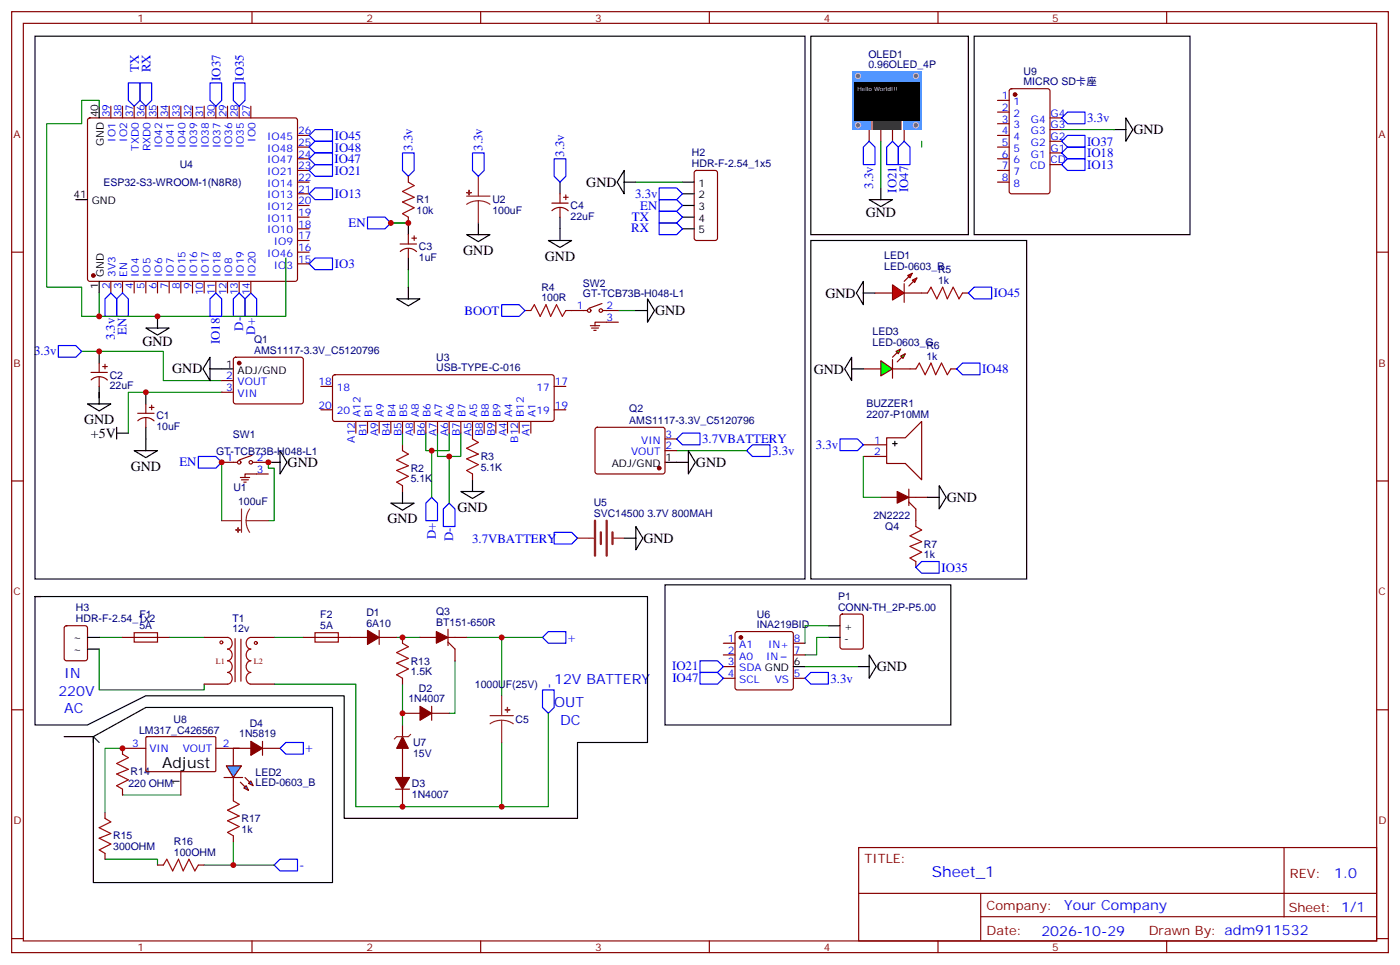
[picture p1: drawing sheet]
<svg xmlns="http://www.w3.org/2000/svg" width="423mm" height="292mm" viewBox="0 0 423 292" stroke-linecap="round" stroke-linejoin="round" font-family="sans-serif">
<g fill="none" stroke="#870000" stroke-width=".35">
<path d="M3.5 3.5h416.3v284.4h-416.3zM7.1 7.1h409.2v277.2h-409.2zM76.2 3.5v3.6M145.3 3.5v3.6M214.5 3.5v3.6M283.6 3.5v3.6M352.8 3.5v3.6M26.7 35.8l.5-.2h62.1l.5 .2 .2 .5v48l-.3 .5-.4 .2h-62.1l-.5-.2-.2-.5v-48zM33.5 32.1v3.5M37 32.1v3.5M40.6 32.1v3.5M44.1 32.1v3.5"/>
<path d="M47.6 32.1v3.5M51.2 32.1v3.5M54.7 32.1v3.5M58.2 32.1v3.5M61.7 32.1v3.5M65.3 32.1v3.5M68.8 32.1v3.5M72.3 32.1v3.5M75.8 32.1v3.5M262.8 39.2v3.5M266.3 39.2v3.5M269.9 39.2v3.5"/>
<path d="M273.4 39.2v3.5M90 58.6h3.5M90 55h3.5M90 51.5h3.5M90 48h3.5M90 44.4h3.5M90 40.9h3.5M123.5 53.3v1.7M169.3 58.6v2.8M170.4 59.6h1.4M171.1 58.9v1.4M210.1 51.7l.5-.2h5.7l.6 .4 .1 20.1-.5 .6-5.9 .1-.6-.5-.1-20z"/>
<path d="M3.5 76.2h3.6M90 76.2h3.5M90 79.7h3.5M90 72.7h3.5M90 69.1h3.5M90 65.6h3.5M90 62.1h3.5M121 73.7h4.9M121 76a3.5 3.5 0 0 1 5 0M123.5 65.6v1.8M123.5 70.9v2.8M123.5 75.1v2.9"/>
<path d="M124.5 72h1.4M125.2 71.3v1.4M166.9 61.4h4.9M166.9 63.7a3.5 3.5 0 0 1 4.9 0M169.3 62.8v2.8M416.3 76.2h3.5M33.5 85v3.5M37 85v3.5M40.6 85v3.5M44.1 85v3.5M47.6 85v3.5M51.2 85v3.5"/>
<path d="M54.7 85v3.5M58.2 85v3.5M61.7 85v3.5M65.3 85v3.5M68.8 85v3.5M72.3 85v3.5M75.8 85v3.5M158.7 93.8h1.8M171.1 93.8h6.3M178.5 98.4h2.8M178.9 99.1h2.1M179.6 99.8h.7"/>
<path d="M182 91.7l-3.8 1.4M182.4 93.8h4.6M187 97.4h-7.1v1M27.5 112.5h5M27.6 114.8a3.5 3.5 0 0 1 4.9 0M30 109.7v2.8M30 113.9v2.9M31 110.8h1.5M31.7 110.1v1.4M67 118.5h3.6M67 115h3.6M70.8 108.2l.5-.3 20 .1 .4 .7v12.9l-.7 .5-20-.1-.4-.6v-12.7z"/>
<path d="M97 116.8h3.5M100.8 113.4l.4-.2h65.7l.5 .2 .2 .5v12.7l-.3 .5-.4 .3h-65.7l-.5-.3-.2-.5v-12.7zM167.6 116.8h3.5M41.6 124.9h5M41.7 127.2a3.5 3.5 0 0 1 4.9 0M44.1 122.1v2.8M44.1 126.3v2.8M45.2 123.1h1.4M45.9 122.4v1.4M67 139.7h4.6M76.2 137.6l-3.9 1.4M76.6 139.7h4.5"/>
<path d="M97 123.8h3.5M107.6 127.4v3.5M111.1 127.4v3.5M114.7 127.4v3.5M118.2 127.4v3.5M121.7 127.4v3.5M121.7 134.4v1.8M125.2 127.4v3.5M128.8 127.4v3.5M132.3 127.4v3.5M135.8 127.4v3.5M139.3 127.4v3.5"/>
<path d="M142.9 127.4v5.2M146.4 127.4v3.5M149.9 127.4v3.5M153.5 127.4v3.5M157 127.4v3.5M160.5 127.4v3.5M167.6 123.8h3.5M180.2 129.3l.4-.2 20.1 .1 .4 .6-.1 13-.6 .4h-20.1l-.4-.7v-12.7zM201.1 132.6h3.5M201.1 136.2h3.5M3.5 145.3h3.6M72.7 144.3h2.8"/>
<path d="M73 145h2.1M73.7 145.7h.7M81.1 143.2h-7v1.1M121.7 146.8v1.7M142.9 143.2v1.8M416.3 145.3h3.5M19.6 189.3l.5-.2h5.7l.6 .4 .1 9.5-.5 .6-5.9 .1-.6-.5-.1-9.4zM37 192.6h14.2M61.7 192.6h7.1M75.8 192.6h7.1M91.7 192.6h19.4M114.7 190.5v4.2"/>
<path d="M114.7 192.6h5.2M121.7 192.6v1.8M127 192.6h5.3M135.5 192.6h5.6M135.5 194l2.1 2.1v3.6M135.5 190.1v5M3.5 214.5h3.6M61.7 206.7h7.1M75.8 206.7h7.1M121.7 205v1.7M121.7 219.1v3.5M121.7 215.5h5.3"/>
<path d="M130.5 213.4v4.3M130.5 215.5h5.3M416.3 214.5h3.5M37 238.5v1.7M44.1 226.1h-7.1v1.8M44.2 222.8l.2-.2 20.7 .1 .2 .3-.1 10-.3 .2-20.6-.1-.2-.3zM54.7 233.2v7M65.3 226.1h10.5M79.4 224v4.2M79.4 226.1h5.3M119.6 238.5h4.2M121.7 226.1v8.8"/>
<path d="M121.7 238.5v5.3M31.7 245.5v1.8M31.7 257.9v1.7M70.6 240.2v1.8M70.6 252.6v1.8M259.6 256.1h156.7v28.2h-156.7zM388.3 256.1v20.9M47.6 261.4h1.8M60 261.4h1.7M259.7 270h156.4M296.6 277h119.5M296.6 270v14.1"/>
<path d="M3.5 283.6h3.6M76.2 284.3v3.6M145.3 284.3v3.6M214.5 284.3v3.6M283.6 284.3v3.6M352.8 284.3v3.6M416.3 283.6h3.5"/>
<circle cx="178.2" cy="93.8" r=".53"/>
<circle cx="181.7" cy="93.8" r=".53"/>
<circle cx="72.3" cy="139.7" r=".53"/>
<circle cx="75.8" cy="139.7" r=".53"/>
</g>
<g fill="none" stroke="#00f" stroke-width=".35">
<path d="M38.8 25h3.5v5.3l-1.7 1.8-1.8-1.8zM42.3 25h3.6v5.3l-1.8 1.8-1.8-1.8zM121.7 46.2h3.5v5.3l-1.7 1.8-1.8-1.8zM142.9 46.2h3.5v5.3l-1.8 1.8-1.7-1.8zM167.6 48h3.5v5.3l-1.8 1.7-1.7-1.7zM199.3 56.8h5.3l1.8 1.8-1.8 1.7h-5.3zM93.5 79.7l1.7-1.7h5.3v3.5h-5.3zM111.1 65.6h5.3l1.8 1.8-1.8 1.7h-5.3zM199.3 63.9h5.3l1.8 1.7-1.8 1.8h-5.3zM199.3 67.4h5.3l1.8 1.7-1.8 1.8h-5.3zM199.3 60.3h5.3l1.8 1.8-1.8 1.8h-5.3zM33.5 88.5l1.8 1.8v5.3h-3.6v-5.3z"/>
<path d="M37 88.5l1.8 1.8v5.3h-3.5v-5.3zM70.6 90.3l1.7-1.8 1.8 1.8v5.3h-3.5zM75.8 88.5l1.8 1.8v5.3h-3.5v-5.3zM151.7 92.1h5.3l1.7 1.7-1.7 1.8h-5.3zM17.6 104.4h5.3l1.8 1.8-1.8 1.7h-5.3zM60 137.9h5.3l1.7 1.8-1.7 1.8h-5.3zM204.6 132.6l1.8-1.7h5.3v3.5h-5.3zM225.8 136.2l1.7-1.8h5.3v3.5h-5.3zM130.5 150.3l1.8 1.7v5.3h-3.5v-5.3zM135.8 152l1.8 1.8v5.3h-3.5v-5.3zM167.6 160.9h5.3l1.7 1.7-1.7 1.8h-5.3zM164 192.6l1.8-1.7h5.3v3.5h-5.3z"/>
<path d="M164 208.5h3.6v5.3l-1.8 1.7-1.8-1.7zM84.7 226.1l1.7-1.7h5.3v3.5h-5.3zM82.9 261.4l1.8-1.8h5.3v3.6h-5.3z"/>
</g>
<g fill="none" stroke="#000" stroke-width=".35">
<path d="M10.6 10.9h232.8v164.1h-232.8zM30 32.1v3.5M169.3 55v3.6M188.7 51.5v7.1l-2.1-3.6zM188.7 55h3.6M206.4 55h3.5M206.4 58.6h3.5M22.9 60.3h3.6M123.5 67.4v3.5M123.5 78v3.5M141.1 70.9h7.1l-3.6 2.1zM144.6 67.4v3.5"/>
<path d="M165.8 72.7h7.1l-3.6 2.1zM169.3 65.6v7.1M206.4 62.1h3.5M206.4 65.6h3.5M206.4 69.1h3.5M30 85v3.5M44.1 99.1h7.1l-3.6 2.1zM47.6 95.6v3.5M119.9 90.3h7.1l-3.5 2.1zM123.5 86.8v3.5M192.3 93.8h3.5M195.8 90.3l2.1 3.5-2.1 3.6z"/>
<path d="M30 106.2v3.5M30 116.8v5.3M44.1 118.5v3.6M63.5 107.9v7.1l-2.1-3.5zM63.5 111.5h7.1M26.5 122.1h7l-3.5 2.1zM35.3 130.9h3.5M35.3 129.1v3.5M40.6 136.2h7l-3.5 2.1zM44.1 129.1v7.1M81.1 139.7h3.6M84.7 136.2l2.1 3.5-2.1 3.5z"/>
<path d="M201.1 139.7h7M208.1 136.2l2.2 3.5-2.2 3.5zM118.2 152h7l-3.5 2.2zM121.7 148.5v3.5M139.3 148.5h7.1l-3.5 2.1zM142.9 145v3.5M192.3 159.1l2.1 3.5-2.1 3.6zM188.7 162.6h3.6M10.6 180.3v38.8h15.9l17.6-8.8h60v37h70.5v-22.9h21.2v-44.1h-185.2h1.7M26.5 196.1h3.5M26.5 192.6h3.5M19.4 222.6h8.8l15.9-8.8h56.4v52.9h-72.3v-44.1l1.8 1.8"/>
<path d="M28.2 222.6v1.8"/>
</g>
<g fill="none" stroke="#8c2424" stroke-width=".35">
<path d="M141.1 59.3h7.1M144.6 53.3v6M144.6 60.7l-1.8 .2-1.7 .8M144.6 60.7l1.9 .2 1.7 .8M144.6 60.7v6.7M67 157.3h6M73 153.8v7.1M74.4 157.3l.3 1.9 .8 1.7M74.4 157.3h6.7M75.5 153.8l-.8 1.7-.3 1.8M174.6 162.6h5M185.2 162.6h3.5"/>
<path d="M148.2 216.3h7M151.7 217.7l-1.9 .2-1.6 .8M151.7 217.7l1.8 .2 1.7 .8M151.7 210.3v6M151.7 217.7v6.7M124.2 221.9l-.7 .7h-3.6l-.7 .7"/>
</g>
<path d="M179.9 157.3v10.6M183.4 157.3v10.6M181.7 160.9v3.5M185.2 160.9v3.5" fill="none" stroke="#8c2424" stroke-width=".71"/>
<g fill="none" stroke="#008700" stroke-width=".35">
<path d="M30 32.1v-1.8h-5.3v7.1h-10.6v49.4h10.6v8.8h61.7v-17.6M192.3 55h14.1M278.7 42.7v1.7M118.2 67.4h5.3M30 88.5v7.1M123.5 81.5v5.3M187 93.8h5.3M24.7 106.2h24.7v8.8h17.6M67 118.5h-28.2v12.4M67 139.7v17.6M81.1 139.7v1.8h1.8v15.8h-1.8M121.7 130.9v3.5"/>
<path d="M128.8 130.9v5.3h7v-5.3M130.5 136.2v14.1M132.3 130.9v7h7v-7M135.8 137.9v14.1M204.6 136.2h21.2M30 196.1v12.4h31.7v-1.8M30 192.6h7M51.2 192.6h10.5M82.9 192.6h8.8M119.9 192.6h7.1M137.6 199.7v15.8h-1.8M141.1 192.6h22.9"/>
<path d="M151.7 192.6v17.7M82.9 206.7h24.7v37.1h58.2v-28.3M121.7 206.7v12.4M37 226.1h-5.3v19.4M151.7 224.4v19.4M31.7 259.6h15.9v1.8M37 240.2h17.7M70.6 254.4v7M61.7 261.4h21.2"/>
</g>
<g fill="#870000" stroke="#870000" stroke-width=".35">
<path d="M121.7 222.6l1.8 3.5h-3.6z"/>
<path d="M131.9 190.9l3.6 1.7-3.6 1.8z"/>
<path d="M119.6 234.9h4.2l-2.1 3.6z"/>
<path d="M127 213.4l3.5 2.1-3.5 2.2z"/>
<path d="M111.1 190.5l3.6 2.1-3.6 2.1z"/>
<path d="M75.8 224l3.6 2.1-3.6 2.1z"/>
<circle cx="199.3" cy="141.5" r=".53"/>
<circle cx="28.2" cy="83.3" r=".53"/>
<circle cx="72.3" cy="109.7" r=".53"/>
</g>
<g fill="none" stroke="#a10000" stroke-width=".35">
<path d="M123.5 55l1.7 1.1-3.5 1.8 3.5 1.7-3.5 1.4 3.5 1.8-3.5 1.8 1.8 1M160.5 93.8l1.1-1.7 1.7 3.5 1.8-3.5 1.4 3.5 1.8-3.5 1.7 3.5 1.1-1.8M121.7 136.2l1.8 1-3.6 1.8 3.6 1.8-3.6 1.4 3.6 1.7-3.6 1.8 1.8 1.1M142.9 132.6l1.7 1.1-3.5 1.8 3.5 1.7-3.5 1.4 3.5 1.8-3.5 1.8 1.8 1M40.6 191.2h7v2.8h-7zM68.8 192.6a1.81 1.81 0 0 1 1.4 1.8 1.81 1.81 0 0 1-1.4 1.7 1.81 1.81 0 0 1 1.4 1.8 1.81 1.81 0 0 1-1.4 1.8 1.81 1.81 0 0 1 1.4 1.7 1.81 1.81 0 0 1-1.4 1.8 1.81 1.81 0 0 1 1.4 1.8 1.81 1.81 0 0 1-1.4 1.7M71.1 193v13M72.8 193.1v12.7M75.8 192.6a1.81 1.81 0 0 0-1.4 1.8 1.81 1.81 0 0 0 1.4 1.7 1.81 1.81 0 0 0-1.4 1.8 1.81 1.81 0 0 0 1.4 1.8 1.81 1.81 0 0 0-1.4 1.7 1.81 1.81 0 0 0 1.4 1.8 1.81 1.81 0 0 0-1.4 1.8 1.81 1.81 0 0 0 1.4 1.7M95.2 191.2h7.1v2.8h-7.1zM121.7 194.4l1.8 1-3.6 1.8 3.6 1.8-3.6 1.4 3.6 1.7-3.6 1.8 1.8 1.1M37 227.9l1.8 1.1-3.5 1.7 3.5 1.8-3.5 1.4 3.5 1.8-3.5 1.7 1.7 1.1"/>
<path d="M31.7 247.3l1.8 1.1-3.5 1.7 3.5 1.8-3.5 1.4 3.5 1.8-3.5 1.7 1.7 1.1M70.6 242l1.7 1.1-3.5 1.7 3.5 1.8-3.5 1.4 3.5 1.8-3.5 1.7 1.8 1.1M49.4 261.4l1-1.8 1.8 3.6 1.8-3.6 1.4 3.6 1.7-3.6 1.8 3.6 1.1-1.8"/>
<circle cx="66.9" cy="194.1" r=".44"/>
<circle cx="77.3" cy="194.3" r=".44"/>
</g>
<g fill="#8c2424" stroke="#8c2424" stroke-width=".35">
<path d="M71.3 160.1l1.4 .1z"/>
<path d="M72 159.5v1.4z"/>
<path d="M141.8 57.5l.1 1.4z"/>
<path d="M141.1 58.2h1.4z"/>
<path d="M152.8 214.5h1.4z"/>
<path d="M153.4 213.8l.1 1.4z"/>
</g>
<path d="M257.5 21.5h21.2v17.7h-21.2z" fill="#39f"/>
<g fill="#666" stroke="#ccc" stroke-width=".35">
<circle cx="259.4" cy="37.9" r=".81"/>
<circle cx="276.9" cy="37.9" r=".81"/>
<circle cx="259.4" cy="22.9" r=".81"/>
<circle cx="276.9" cy="22.9" r=".81"/>
</g>
<path d="M263.3 36.3h9.6v2.9h-9.6z" fill="#fff"/>
<g fill="#fc0">
<path d="M263.4 36.3h.5v2.9h-.5z"/>
<path d="M272.3 36.3h.5v2.9h-.5z"/>
</g>
<path d="M264 36.3h8.3v2.9h-8.3z" fill="#333"/>
<path d="M258.2 24.7h19.8v11.7h-19.8z" fill="#000"/>
<path d="M93.5 48l1.7-1.8h5.3v3.5h-5.3zM95.2 49.7h5.3v3.6h-5.3l-1.7-1.8zM262.8 42.7l1.8 1.7v5.3h-3.5v-5.3zM268.1 44.4l1.8-1.7 1.7 1.7v5.3h-3.5zM273.4 42.7l1.8 1.7v5.3h-3.6v-5.3z" fill="none" stroke="#00f" stroke-width=".35"/>
<path d="M245.2 10.9h47.6v60h-47.6zM266.3 56.8v3.5M262.8 60.3h7.1l-3.6 2.1z" fill="none" stroke="#000" stroke-width=".35"/>
<path d="M266.3 42.7v14.1" fill="none" stroke="#008700" stroke-width=".35"/>
<path d="M68.4 231.4h4.6l-2.4 3.5z" fill="#09f" stroke="#870000" stroke-width=".35"/>
<path d="M67.7 234.9h5.7z" fill="#f00" stroke="#870000" stroke-width=".35"/>
<g fill="#870000" stroke="#870000" stroke-width=".35">
<path d="M74.1 234.9l1.4 1.5z"/>
<path d="M72.7 236.4l1.4 1.4z"/>
</g>
<g fill="#09f" stroke="#870000" stroke-width=".35">
<path d="M75.1 236.7l.7-.7 .8 1.4z"/>
<path d="M73.7 238.1l.7-.7 .7 1.4z"/>
</g>
<path d="M70.6 226.1v5.3M70.6 234.9v5.3" fill="none" stroke="#870000" stroke-width=".35"/>
<g fill="#f00" stroke="#870000" stroke-width=".35">
<path d="M269.9 86.1l3.5 2.4-3.5 2.2z"/>
<path d="M273.4 85.7v5.7z"/>
</g>
<g fill="#870000" stroke="#870000" stroke-width=".35">
<path d="M273.4 85l1.4-1.4z"/>
<path d="M274.8 86.4l1.4-1.4z"/>
</g>
<g fill="#f00" stroke="#870000" stroke-width=".35">
<path d="M274.5 83.3l1.4-.8-.7 1.5z"/>
<path d="M275.9 84.7l1.4-.7-.7 1.4z"/>
</g>
<path d="M264.6 88.5h5.3M273.4 88.5h5.3M261.1 111.5h5.2M269.9 111.5h5.3" fill="none" stroke="#870000" stroke-width=".35"/>
<g fill="#0f0" stroke="#870000" stroke-width=".35">
<path d="M272.3 107.6l1.5-.7-.8 1.4z"/>
<path d="M270.9 106.2l1.4-.7-.7 1.4z"/>
</g>
<g fill="#870000" stroke="#870000" stroke-width=".35">
<path d="M271.3 109.4l1.4-1.5z"/>
<path d="M271.3 106.5l-1.4 1.4z"/>
</g>
<path d="M269.9 108.7v5.6z" fill="#f00" stroke="#870000" stroke-width=".35"/>
<path d="M266.3 109l3.6 2.5-3.6 2.1z" fill="#0f0" stroke="#870000" stroke-width=".35"/>
<g fill="none" stroke="#000" stroke-width=".35">
<path d="M294.6 10.9h65.2v60h-65.2zM336.9 39.2h3.5M340.4 35.6l2.1 3.6-2.1 3.5zM245.2 72.7h65.2v102.3h-65.2zM261.1 85v7.1l-2.2-3.6zM261.1 88.5h3.5M257.5 107.9v7.1l-2.1-3.5zM257.5 111.5h3.6M269.9 134.1h1.4M270.6 133.3v1.5M280.5 150.3h3.5M284 146.8l2.1 3.5-2.1 3.5z"/>
<path d="M201.1 176.7h86.4v42.4h-86.4zM250.5 189.1h3.5M250.5 192.6h3.5M262.8 197.9l2.1 3.5-2.1 3.6zM239.9 201.4h3.5M259.3 201.4h3.5"/>
</g>
<path d="M280.5 88.5l1-1.7 1.8 3.5 1.7-3.5 1.5 3.5 1.7-3.5 1.8 3.5 1-1.8M276.9 111.5l1.1-1.8 1.8 3.5 1.7-3.5 1.4 3.5 1.8-3.5 1.8 3.5 1-1.7M276.9 159.1l1.8 1.1-3.5 1.7 3.5 1.8-3.5 1.4 3.5 1.8-3.5 1.7 1.7 1.1" fill="none" stroke="#a10000" stroke-width=".35"/>
<g fill="none" stroke="#870000" stroke-width=".35">
<path d="M301.6 30.3h3.6M301.6 33.9h3.6M301.6 37.4h3.6M305.4 27l.5-.2h10.9l.6 .4 .1 30.7-.5 .6-11.1 .1-.7-.5v-30.6zM317.5 39.2h3.5M317.5 35.6h3.5M301.6 40.9h3.6M301.6 44.4h3.6M301.6 48h3.6M301.6 51.5h3.6M301.6 55h3.6M317.5 49.7h3.5"/>
<path d="M317.5 46.2h3.5M317.5 42.7h3.5M278.7 88.5h1.8M291 88.5h1.8M275.2 111.5h1.7M287.5 111.5h1.8M261.1 137.9h7M261.1 134.4h7M268.1 132.3h5.7l4.9-4.9v17.6l-4.9-4.9h-5.7zM266.3 150.3h5.3M274.8 150.3h5.7M274.8 151.7l2.1 2.1v5.3"/>
<path d="M274.8 147.8v5M276.9 169.7v1.7M218.7 194.4h3.5M218.7 197.9h3.5M222.5 191.1l.5-.2h16.2l.5 .2 .2 .5v16.2l-.2 .5-.5 .2h-16.2l-.5-.2-.3-.5v-16.2zM239.9 194.4h3.5M239.9 197.9h3.5M254.2 185.8l.5-.2h5.6l.7 .4 .1 9.4-.5 .7h-5.9l-.6-.4-.1-9.4zM218.7 201.4h3.5M218.7 205h3.5M239.9 205h3.5"/>
</g>
<g fill="none" stroke="#00f" stroke-width=".35">
<path d="M63.5 25h3.5v5.3l-1.7 1.8-1.8-1.8zM70.6 25h3.5v5.3l-1.8 1.8-1.7-1.8zM321 35.6l1.8-1.7h5.3v3.5h-5.3zM93.5 44.4l1.7-1.7h5.3v3.5h-5.3zM93.5 40.9l1.7-1.7h5.3v3.5h-5.3zM93.5 58.6l1.7-1.8h5.3v3.5h-5.3zM321 42.7l1.8-1.8h5.3v3.5h-5.3zM321 49.7l1.8-1.7h5.3v3.5h-5.3zM322.8 44.4h5.3v3.6h-5.3l-1.8-1.8zM65.3 88.5l1.7 1.8v5.3h-3.5v-5.3zM292.8 88.5l1.8-1.7h5.3v3.5h-5.3zM289.3 111.5l1.7-1.8h5.3v3.5h-5.3z"/>
<path d="M254 132.6h5.3l1.8 1.8-1.8 1.8h-5.3zM278.7 169.7h5.3v3.5h-5.3l-1.8-1.8zM211.7 199.7h5.3l1.7 1.7-1.7 1.8h-5.3zM211.7 203.2h5.3l1.7 1.8-1.7 1.7h-5.3zM243.4 205l1.8-1.8h5.3v3.5h-5.3z"/>
</g>
<g fill="#870000" stroke="#870000" stroke-width=".35">
<path d="M271.3 148.5l3.5 1.8-3.5 1.7z"/>
<circle cx="224" cy="192.6" r=".53"/>
<circle cx="306.9" cy="28.6" r=".53"/>
</g>
<path d="M321 39.2h15.9M261.1 137.9v12.4h5.2M250.5 189.1h-7.1v5.3M250.5 192.6h-3.6v5.3h-3.5M243.4 201.4h15.9" fill="none" stroke="#008700" stroke-width=".35"/>
<g fill="#c00">
<circle cx="81.1" cy="139.7" r=".88"/>
<circle cx="67" cy="139.7" r=".88"/>
<circle cx="30" cy="95.6" r=".88"/>
<circle cx="130.5" cy="136.2" r=".88"/>
<circle cx="135.8" cy="137.9" r=".88"/>
<circle cx="30" cy="106.2" r=".88"/>
<circle cx="118.2" cy="67.4" r=".88"/>
<circle cx="123.5" cy="67.4" r=".88"/>
<circle cx="44.1" cy="118.5" r=".88"/>
<circle cx="47.6" cy="95.6" r=".88"/>
<circle cx="151.7" cy="243.8" r=".88"/>
<circle cx="151.7" cy="192.6" r=".88"/>
<circle cx="121.7" cy="243.8" r=".88"/>
<circle cx="121.7" cy="215.5" r=".88"/>
<circle cx="121.7" cy="192.6" r=".88"/>
<circle cx="70.6" cy="261.4" r=".88"/>
<circle cx="37" cy="226.1" r=".88"/>
</g>
<text font-size="4.6" x="49" y="232.1">Adjust</text>
<text font-size="4.6" fill="#00f" x="281.7" y="265.1">Sheet_1</text>
<g font-size="4.2">
<text x="342.7" y="40.5">GND</text>
<text x="177.3" y="56.4">GND</text>
<text x="261.8" y="65.6">GND</text>
<text x="140.1" y="77">GND</text>
<text x="164.8" y="78.8">GND</text>
<text x="249.6" y="89.9">GND</text>
<text x="198.1" y="95.3">GND</text>
<text x="43" y="104.4">GND</text>
<text x="52" y="112.9">GND</text>
<text x="246" y="112.9">GND</text>
<text x="25.4" y="128.2">GND</text>
<text x="27.5" y="132.3">+5V</text>
<text x="39.5" y="142.3">GND</text>
<text x="87" y="141.2">GND</text>
<text x="210.4" y="141.1">GND</text>
<text x="138.3" y="154.6">GND</text>
<text x="286.3" y="151.7">GND</text>
<text x="117.1" y="158.2">GND</text>
<text x="194.6" y="164">GND</text>
<text x="265.1" y="202.8">GND</text>
</g>
<g font-size="4.2" fill="#00f">
<text x="19.4" y="205">IN</text>
<text x="167.6" y="206.7">12V BATTERY</text>
<text x="17.6" y="210.3">220V</text>
<text x="19.4" y="215.5">AC</text>
<text x="167.6" y="213.8">OUT</text>
<text x="169.3" y="219.1">DC</text>
<text x="403.4" y="265.4">1.0</text>
<text x="321.8" y="274.9">Your Company</text>
<text x="314.9" y="282.7">2026-10-29</text>
</g>
<g font-size="3.9" fill="#00f">
<text x="42" y="21.8" transform="rotate(-90 42 21.8)">TX</text>
<text x="45.5" y="21.8" transform="rotate(-90 45.5 21.8)">RX</text>
<text x="66.7" y="24.4" transform="rotate(-90 66.7 24.4)">IO37</text>
<text x="73.7" y="24.4" transform="rotate(-90 73.7 24.4)">IO35</text>
<text x="328.7" y="36.9">3.3v</text>
<text x="101.2" y="45.8">IO48</text>
<text x="101.2" y="42.2">IO45</text>
<text x="124.8" y="45.6" transform="rotate(-90 124.8 45.6)">3.3v</text>
<text x="145.9" y="45.6" transform="rotate(-90 145.9 45.6)">3.3v</text>
<text x="170.6" y="47.3" transform="rotate(-90 170.6 47.3)">3.3v</text>
<text x="328.7" y="44.1">IO37</text>
<text x="328.7" y="47.5">IO18</text>
<text x="101.2" y="49.3">IO47</text>
<text x="101.2" y="52.8">IO21</text>
<text x="328.8" y="51.1">IO13</text>
<text x="101.2" y="59.9">IO13</text>
<text x="192" y="59.8">3.3v</text>
<text x="264.1" y="57" transform="rotate(-90 264.1 57)">3.3v</text>
<text x="271" y="58.2" transform="rotate(-90 271 58.2)">IO21</text>
<text x="274.6" y="58.1" transform="rotate(-90 274.6 58.1)">IO47</text>
<text x="193.6" y="63.3">EN</text>
<text x="105.4" y="68.6">EN</text>
<text x="190.8" y="70.2">RX</text>
<text x="191.1" y="66.8">TX</text>
<text x="101.2" y="81">IO3</text>
<text x="300.6" y="89.8">IO45</text>
<text x="140.5" y="95.1">BOOT</text>
<text x="38.3" y="101.3" transform="rotate(-90 38.3 101.3)">EN</text>
<text x="73.6" y="99.9" transform="rotate(-90 73.6 99.9)">D-</text>
<text x="77.1" y="101.1" transform="rotate(-90 77.1 101.1)">D+</text>
<text x="10.4" y="107.4">3.3v</text>
<text x="34.7" y="102.9" transform="rotate(-90 34.7 102.9)">3.3v</text>
<text x="66.5" y="104" transform="rotate(-90 66.5 104)">IO18</text>
<text x="297" y="112.9">IO48</text>
<text x="212.3" y="133.9">3.7VBATTERY</text>
<text x="233.5" y="137.5">3.3v</text>
<text x="246.7" y="135.6">3.3v</text>
<text x="54.3" y="140.9">EN</text>
<text x="131.8" y="162.9" transform="rotate(-90 131.8 162.9)">D+</text>
<text x="137.1" y="163.4" transform="rotate(-90 137.1 163.4)">D-</text>
<text x="142.7" y="164">3.7VBATTERY</text>
<text x="284.7" y="172.8">IO35</text>
<text x="171.8" y="193.9">+</text>
<text x="203.2" y="202.6">IO21</text>
<text x="167.1" y="207.8" transform="rotate(-90 167.1 207.8)">-</text>
<text x="203.3" y="206.1">IO47</text>
<text x="251.1" y="206.3">3.3v</text>
<text x="92.4" y="227.4">+</text>
<text x="90.7" y="262.7">-</text>
</g>
<g font-size="3.9" fill="#800">
<text x="261.4" y="260.7">TITLE:</text>
<text x="390" y="265.4">REV:</text>
<text x="298.3" y="274.9">Company:</text>
<text x="389.7" y="275.5">Sheet: 1/1</text>
<text x="298.3" y="282.6">Date:</text>
<text x="347.4" y="282.7">Drawn By: adm911532</text>
</g>
<g font-size="3.2" fill="#800">
<text x="41.6" y="6.5">1</text>
<text x="110.8" y="6.5">2</text>
<text x="179.9" y="6.5">3</text>
<text x="249.1" y="6.5">4</text>
<text x="318.2" y="6.5">5</text>
<text x="4.1" y="41.6">A</text>
<text x="416.8" y="41.6">A</text>
<text x="4.1" y="110.8">B</text>
<text x="416.8" y="110.8">B</text>
<text x="4.1" y="179.9">C</text>
<text x="416.8" y="179.9">C</text>
<text x="4.1" y="249.1">D</text>
<text x="416.8" y="249.1">D</text>
<text x="41.6" y="287.3">1</text>
<text x="110.8" y="287.3">2</text>
<text x="179.9" y="287.3">3</text>
<text x="249.1" y="287.3">4</text>
<text x="318.2" y="287.3">5</text>
</g>
<g font-size="3.2" fill="#000080">
<text x="262.6" y="17.5">OLED1</text>
<text x="262.6" y="20.5">0.96OLED_4P</text>
<text x="309.5" y="22.8">U9</text>
<text x="309.5" y="25.8">MICRO SD卡座</text>
<text x="209.2" y="47.2">H2</text>
<text x="54.3" y="50.9">U4</text>
<text x="209.2" y="50.4">HDR-F-2.54_1x5</text>
<text x="31.3" y="56.2">ESP32-S3-WROOM-1(N8R8)</text>
<text x="125.9" y="64.7">10k</text>
<text x="125.9" y="61.4">R1</text>
<text x="148.9" y="64.7">100uF</text>
<text x="148.9" y="61.4">U2</text>
<text x="172.5" y="63.2">C4</text>
<text x="172.5" y="66.4">22uF</text>
<text x="126.7" y="75.6">C3</text>
<text x="126.7" y="78.8">1uF</text>
<text x="267.4" y="81.5">LED-0603_R</text>
<text x="267.4" y="78.3">LED1</text>
<text x="283.6" y="82.5">R5</text>
<text x="163.7" y="87.8">R4</text>
<text x="176.3" y="89.6">GT-TCB73B-H048-L1</text>
<text x="176.3" y="86.6">SW2</text>
<text x="283.6" y="85.7">1k</text>
<text x="163.7" y="91">100R</text>
<text x="263.8" y="101.2">LED3</text>
<text x="76.8" y="106.9">AMS1117-3.3V_C5120796</text>
<text x="76.8" y="103.6">Q1</text>
<text x="263.8" y="104.4">LED-0603_G</text>
<text x="280.1" y="105.5">R6</text>
<text x="131.9" y="112.2">USB-TYPE-C-016</text>
<text x="131.9" y="109.2">U3</text>
<text x="280.1" y="108.7">1k</text>
<text x="33.2" y="117.6">22uF</text>
<text x="33.2" y="114.4">C2</text>
<text x="190.3" y="124.5">Q2</text>
<text x="262" y="123">BUZZER1</text>
<text x="47.3" y="129.9">10uF</text>
<text x="47.3" y="126.7">C1</text>
<text x="190.3" y="128.1">AMS1117-3.3V_C5120796</text>
<text x="262" y="126.3">2207-P10MM</text>
<text x="65.3" y="137.4">GT-TCB73B-H048-L1</text>
<text x="70.5" y="132.5">SW1</text>
<text x="124.2" y="142.6">R2</text>
<text x="145.3" y="142.3">5.1K</text>
<text x="145.3" y="139.1">R3</text>
<text x="70.6" y="148.5">U1</text>
<text x="124.2" y="145.8">5.1K</text>
<text x="72" y="152.8">100uF</text>
<text x="179.5" y="153">U5</text>
<text x="179.5" y="156.3">SVC14500 3.7V 800MAH</text>
<text x="264.1" y="156.7">2N2222</text>
<text x="267.7" y="160.3">Q4</text>
<text x="279.4" y="165.5">R7</text>
<text x="279.4" y="168.7">1k</text>
<text x="22.9" y="184.8">H3</text>
<text x="131.9" y="185.8">Q3</text>
<text x="253.4" y="184.5">CONN-TH_2P-P5.00</text>
<text x="253.4" y="181.3">P1</text>
<text x="22.9" y="188">HDR-F-2.54_1x2</text>
<text x="42.2" y="190.1">5A</text>
<text x="42.2" y="186.9">F1</text>
<text x="70.3" y="190.9">12v</text>
<text x="70.3" y="187.9">T1</text>
<text x="96.9" y="190.1">5A</text>
<text x="96.9" y="186.9">F2</text>
<text x="110.8" y="189.4">6A10</text>
<text x="110.8" y="186.2">D1</text>
<text x="131.9" y="189.1">BT151-650R</text>
<text x="228.8" y="189.8">INA219BID</text>
<text x="228.8" y="186.8">U6</text>
<text x="124.2" y="204">1.5K</text>
<text x="124.2" y="200.8">R13</text>
<text x="126.7" y="209.1">D2</text>
<text x="143.6" y="207.8">1000UF(25V)</text>
<text x="123.5" y="212">1N4007</text>
<text x="42.1" y="221.9">LM317_C426567</text>
<text x="52.5" y="218.5">U8</text>
<text x="75.5" y="219.7">D4</text>
<text x="155.9" y="218.6">C5</text>
<text x="72.3" y="222.6">1N5819</text>
<text x="124.9" y="225.5">U7</text>
<text x="124.9" y="228.7">15V</text>
<text x="38.8" y="237.8">220 OHM</text>
<text x="39.5" y="234.3">R14</text>
<text x="77.3" y="237.5">LED-0603_B</text>
<text x="77.3" y="234.4">LED2</text>
<text x="124.5" y="237.9">D3</text>
<text x="124.5" y="241.1">1N4007</text>
<text x="73" y="251.6">1k</text>
<text x="73" y="248.4">R17</text>
<text x="34.2" y="256.9">300OHM</text>
<text x="34.2" y="253.7">R15</text>
<text x="52.6" y="255.3">R16</text>
<text x="52.6" y="258.6">100OHM</text>
</g>
<g font-size="3.2" fill="#00f">
<text x="303" y="30">1</text>
<text x="33.2" y="35.5" transform="rotate(-90 33.2 35.5)">39</text>
<text x="36.7" y="35.5" transform="rotate(-90 36.7 35.5)">38</text>
<text x="40.2" y="35.5" transform="rotate(-90 40.2 35.5)">37</text>
<text x="43.7" y="35.5" transform="rotate(-90 43.7 35.5)">36</text>
<text x="47.3" y="35.5" transform="rotate(-90 47.3 35.5)">35</text>
<text x="50.8" y="35.5" transform="rotate(-90 50.8 35.5)">34</text>
<text x="54.3" y="35.5" transform="rotate(-90 54.3 35.5)">33</text>
<text x="57.9" y="35.5" transform="rotate(-90 57.9 35.5)">32</text>
<text x="61.4" y="35.5" transform="rotate(-90 61.4 35.5)">31</text>
<text x="64.9" y="35.5" transform="rotate(-90 64.9 35.5)">30</text>
<text x="68.4" y="35.5" transform="rotate(-90 68.4 35.5)">29</text>
<text x="72" y="35.5" transform="rotate(-90 72 35.5)">28</text>
<text x="75.5" y="35.5" transform="rotate(-90 75.5 35.5)">27</text>
<text x="303" y="33.5">2</text>
<text x="306.5" y="31.8">1</text>
<text x="306.5" y="35.3">2</text>
<text x="317.7" y="35.3">G4</text>
<text x="90.1" y="40.6">26</text>
<text x="303" y="37">3</text>
<text x="303" y="40.6">4</text>
<text x="306.5" y="38.8">3</text>
<text x="311.7" y="40.6">G3</text>
<text x="311.7" y="37">G4</text>
<text x="317.7" y="38.8">G3</text>
<text x="34.9" y="42.8" transform="rotate(-90 34.9 42.8)">IO1</text>
<text x="38.5" y="42.8" transform="rotate(-90 38.5 42.8)">IO2</text>
<text x="42" y="45.5" transform="rotate(-90 42 45.5)">TXD0</text>
<text x="45.5" y="45.8" transform="rotate(-90 45.5 45.8)">RXD0</text>
<text x="49" y="44.8" transform="rotate(-90 49 44.8)">IO42</text>
<text x="52.6" y="44.8" transform="rotate(-90 52.6 44.8)">IO41</text>
<text x="56.1" y="44.8" transform="rotate(-90 56.1 44.8)">IO40</text>
<text x="59.6" y="44.8" transform="rotate(-90 59.6 44.8)">IO39</text>
<text x="63.1" y="44.8" transform="rotate(-90 63.1 44.8)">IO38</text>
<text x="66.7" y="44.8" transform="rotate(-90 66.7 44.8)">IO37</text>
<text x="70.2" y="44.8" transform="rotate(-90 70.2 44.8)">IO36</text>
<text x="73.7" y="44.8" transform="rotate(-90 73.7 44.8)">IO35</text>
<text x="77.3" y="42.8" transform="rotate(-90 77.3 42.8)">IO0</text>
<text x="80.8" y="45.9">IO48</text>
<text x="80.8" y="42.3">IO45</text>
<text x="90.1" y="47.6">24</text>
<text x="90.1" y="44.1">25</text>
<text x="303" y="44.1">5</text>
<text x="303" y="47.6">6</text>
<text x="306.5" y="42.3">4</text>
<text x="306.5" y="45.9">5</text>
<text x="311.7" y="47.6">G1</text>
<text x="311.7" y="44.1">G2</text>
<text x="317.7" y="45.9">G1</text>
<text x="317.7" y="42.3">G2</text>
<text x="80.8" y="52.9">IO21</text>
<text x="80.8" y="49.4">IO47</text>
<text x="90.1" y="51.2">23</text>
<text x="303" y="51.2">7</text>
<text x="306.5" y="49.4">6</text>
<text x="306.5" y="52.9">7</text>
<text x="311.5" y="51.2">CD</text>
<text x="317.7" y="49.4">CD</text>
<text x="80.8" y="60">IO13</text>
<text x="80.8" y="56.4">IO14</text>
<text x="90.1" y="58.2">21</text>
<text x="90.1" y="54.7">22</text>
<text x="303" y="54.7">8</text>
<text x="306.5" y="56.4">8</text>
<text x="80.8" y="63.5">IO12</text>
<text x="90.1" y="65.3">19</text>
<text x="90.1" y="61.7">20</text>
<text x="80.8" y="70.6">IO10</text>
<text x="80.8" y="67">IO11</text>
<text x="90.1" y="68.8">18</text>
<text x="80.8" y="77.6">IO46</text>
<text x="82.8" y="74.1">IO9</text>
<text x="90.1" y="75.8">16</text>
<text x="90.1" y="72.3">17</text>
<text x="34.9" y="83.7" transform="rotate(-90 34.9 83.7)">3V3</text>
<text x="38.5" y="83.7" transform="rotate(-90 38.5 83.7)">EN</text>
<text x="42" y="83.7" transform="rotate(-90 42 83.7)">IO4</text>
<text x="45.5" y="83.7" transform="rotate(-90 45.5 83.7)">IO5</text>
<text x="49" y="83.7" transform="rotate(-90 49 83.7)">IO6</text>
<text x="52.6" y="83.7" transform="rotate(-90 52.6 83.7)">IO7</text>
<text x="56.1" y="83.7" transform="rotate(-90 56.1 83.7)">IO15</text>
<text x="59.6" y="83.7" transform="rotate(-90 59.6 83.7)">IO16</text>
<text x="63.1" y="83.7" transform="rotate(-90 63.1 83.7)">IO17</text>
<text x="66.7" y="83.7" transform="rotate(-90 66.7 83.7)">IO18</text>
<text x="70.2" y="83.7" transform="rotate(-90 70.2 83.7)">IO8</text>
<text x="73.7" y="83.7" transform="rotate(-90 73.7 83.7)">IO19</text>
<text x="77.3" y="83.7" transform="rotate(-90 77.3 83.7)">IO20</text>
<text x="82.8" y="81.1">IO3</text>
<text x="90.1" y="79.4">15</text>
<text x="33.2" y="87.2" transform="rotate(-90 33.2 87.2)">2</text>
<text x="36.7" y="87.2" transform="rotate(-90 36.7 87.2)">3</text>
<text x="40.2" y="87.2" transform="rotate(-90 40.2 87.2)">4</text>
<text x="43.7" y="87.2" transform="rotate(-90 43.7 87.2)">5</text>
<text x="47.3" y="87.2" transform="rotate(-90 47.3 87.2)">6</text>
<text x="50.8" y="87.2" transform="rotate(-90 50.8 87.2)">7</text>
<text x="54.3" y="87.2" transform="rotate(-90 54.3 87.2)">8</text>
<text x="57.9" y="87.2" transform="rotate(-90 57.9 87.2)">9</text>
<text x="61.4" y="89.2" transform="rotate(-90 61.4 89.2)">10</text>
<text x="64.9" y="89.2" transform="rotate(-90 64.9 89.2)">11</text>
<text x="68.4" y="89.2" transform="rotate(-90 68.4 89.2)">12</text>
<text x="72" y="89.2" transform="rotate(-90 72 89.2)">13</text>
<text x="75.5" y="89.2" transform="rotate(-90 75.5 89.2)">14</text>
<text x="174.4" y="93.5">1</text>
<text x="183.4" y="93.5">2</text>
<text x="183.4" y="97">3</text>
<text x="68.4" y="118.2">3</text>
<text x="68.4" y="114.7">2</text>
<text x="71.9" y="119.9">VIN</text>
<text x="71.9" y="116.4">VOUT</text>
<text x="96.3" y="116.4">18</text>
<text x="101.8" y="118.2">18</text>
<text x="162.2" y="118.2">17</text>
<text x="167.7" y="116.4">17</text>
<text x="96.3" y="123.5">20</text>
<text x="101.8" y="125.2">20</text>
<text x="162.2" y="125.2">19</text>
<text x="167.7" y="123.5">19</text>
<text x="109" y="126" transform="rotate(-90 109 126)">A12</text>
<text x="110.8" y="131.7" transform="rotate(-90 110.8 131.7)">B1</text>
<text x="112.5" y="126" transform="rotate(-90 112.5 126)">B1</text>
<text x="114.3" y="131.7" transform="rotate(-90 114.3 131.7)">A9</text>
<text x="116.1" y="126" transform="rotate(-90 116.1 126)">A9</text>
<text x="117.8" y="131.7" transform="rotate(-90 117.8 131.7)">B4</text>
<text x="119.6" y="126" transform="rotate(-90 119.6 126)">B4</text>
<text x="121.4" y="131.7" transform="rotate(-90 121.4 131.7)">B5</text>
<text x="123.1" y="126" transform="rotate(-90 123.1 126)">B5</text>
<text x="124.9" y="131.7" transform="rotate(-90 124.9 131.7)">A8</text>
<text x="126.6" y="126" transform="rotate(-90 126.6 126)">A8</text>
<text x="128.4" y="131.7" transform="rotate(-90 128.4 131.7)">B6</text>
<text x="130.2" y="126" transform="rotate(-90 130.2 126)">B6</text>
<text x="131.9" y="131.7" transform="rotate(-90 131.9 131.7)">A7</text>
<text x="133.7" y="126" transform="rotate(-90 133.7 126)">A7</text>
<text x="135.5" y="131.7" transform="rotate(-90 135.5 131.7)">A6</text>
<text x="137.2" y="126" transform="rotate(-90 137.2 126)">A6</text>
<text x="139" y="131.7" transform="rotate(-90 139 131.7)">B7</text>
<text x="140.8" y="126" transform="rotate(-90 140.8 126)">B7</text>
<text x="142.5" y="131.7" transform="rotate(-90 142.5 131.7)">A5</text>
<text x="144.3" y="126" transform="rotate(-90 144.3 126)">A5</text>
<text x="146" y="131.7" transform="rotate(-90 146 131.7)">B8</text>
<text x="147.8" y="126" transform="rotate(-90 147.8 126)">B8</text>
<text x="149.6" y="131.7" transform="rotate(-90 149.6 131.7)">B9</text>
<text x="151.3" y="126" transform="rotate(-90 151.3 126)">B9</text>
<text x="153.1" y="131.7" transform="rotate(-90 153.1 131.7)">A4</text>
<text x="154.9" y="126" transform="rotate(-90 154.9 126)">A4</text>
<text x="158.4" y="126" transform="rotate(-90 158.4 126)">B12</text>
<text x="160.2" y="131.7" transform="rotate(-90 160.2 131.7)">A1</text>
<text x="161.9" y="126" transform="rotate(-90 161.9 126)">A1</text>
<text x="107.2" y="133.7" transform="rotate(-90 107.2 133.7)">A12</text>
<text x="156.6" y="133.7" transform="rotate(-90 156.6 133.7)">B12</text>
<text x="190.8" y="137.6">VOUT</text>
<text x="193.9" y="134.1">VIN</text>
<text x="201.3" y="132.3">3</text>
<text x="201.3" y="135.8">2</text>
<text x="264.3" y="137.6">2</text>
<text x="264.3" y="134.1">1</text>
<text x="68.5" y="139.3">1</text>
<text x="77.6" y="142.9">3</text>
<text x="77.6" y="139.3">2</text>
<text x="220.1" y="194">1</text>
<text x="220.1" y="197.6">2</text>
<text x="223.6" y="195.8">A1</text>
<text x="232.3" y="195.8">IN+</text>
<text x="240.1" y="197.6">7</text>
<text x="240.1" y="194">8</text>
<text x="220.1" y="201.1">3</text>
<text x="223.6" y="199.3">A0</text>
<text x="223.6" y="202.8">SDA GND</text>
<text x="231.7" y="199.3">IN</text>
<text x="220.1" y="204.6">4</text>
<text x="223.6" y="206.4">SCL</text>
<text x="234.2" y="206.4">VS</text>
<text x="240.1" y="204.6">5</text>
<text x="40" y="225.8">3</text>
<text x="45.2" y="227.2">VIN</text>
<text x="55.3" y="227.2">VOUT</text>
<text x="67.4" y="225.8">2</text>
</g>
<g font-size="3.2">
<text x="29.6" y="35.5" transform="rotate(-90 29.6 35.5)">40</text>
<text x="31.4" y="44.2" transform="rotate(-90 31.4 44.2)">GND</text>
<text x="22.2" y="60">41</text>
<text x="211.2" y="56.4">1</text>
<text x="211.2" y="60">2</text>
<text x="27.8" y="61.7">GND</text>
<text x="211.2" y="63.5">3</text>
<text x="211.2" y="67">4</text>
<text x="211.2" y="70.6">5</text>
<text x="31.4" y="83.7" transform="rotate(-90 31.4 83.7)">GND</text>
<text x="29.6" y="87.2" transform="rotate(-90 29.6 87.2)">1</text>
<text x="68.4" y="111.1">1</text>
<text x="71.9" y="112.9">ADJ/GND</text>
<text x="185" y="141.1">ADJ/GND</text>
<text x="201.3" y="139.3">1</text>
<text x="255.3" y="190.5">+</text>
<text x="22.1" y="197.2">~</text>
<text x="22.1" y="193.7">~</text>
<text x="255.3" y="194">-</text>
<text x="240.1" y="201.1">6</text>
<text x="54.3" y="237.3" transform="rotate(-90 54.3 237.3)">1</text>
</g>
<g font-size="2.5" fill="#a00000">
<text x="65.3" y="200.6">L1</text>
<text x="76.7" y="200.6">L2</text>
</g>
<text font-size="1.8" fill="#fff" x="259.3" y="27.5">Hello World!!!</text>
</svg>
